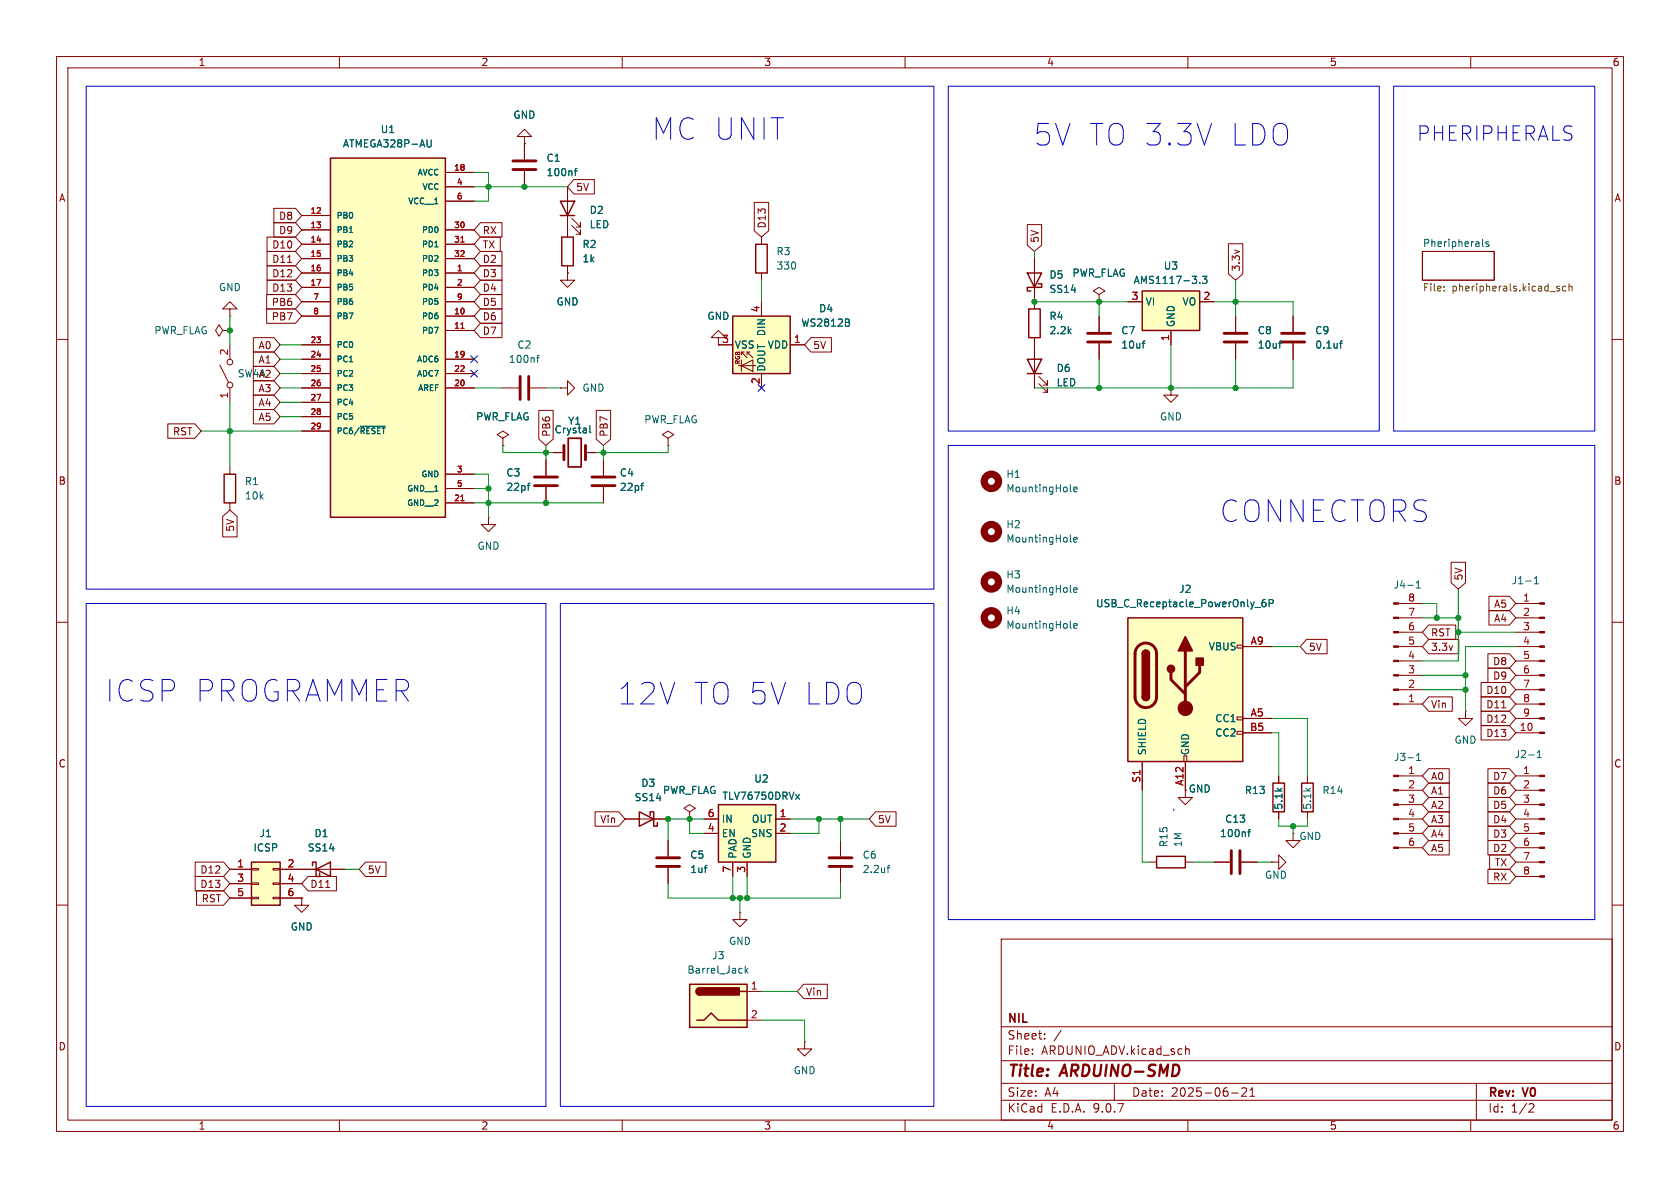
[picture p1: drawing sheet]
<svg xmlns="http://www.w3.org/2000/svg" width="297mm" height="210mm" viewBox="0 0 297 210" stroke-linecap="round" stroke-linejoin="round" font-family="sans-serif">
<g fill="none" stroke="#840000" stroke-width=".18">
<path d="M10 10h277v190h-277zM12 12h273v186h-273zM60 10v2M110 10v2M160 10v2M210 10v2M260 10v2M92.7 24.1h1.3l-1.3-1.2-1.3 1.2h1.3v1.3M92.7 25.4h.1M100.3 33v8.9M101.1 39.9l1.5 1.5v-.8v.8h-.7M101.1 38.6l1.5 1.5v-.7v.7h-.7"/>
<path d="M100.3 48.3v1.2h1.3l-1.3 1.3-1.2-1.3h1.2M100.3 48.3h.1M100.3 47v1.3M127 59.7h1.3l-1.3-1.3-1.3 1.3h1.3v1.3M134.6 41.9v1.3M134.6 48.3v1.2M251.5 44.5h12.7v5h-12.7zM10 60h2M99.1 68.6h1.2v-1.3l1.3 1.3-1.3 1.3v-1.3M99.1 68.6h.1M127 61h.1M285 60h2"/>
<path d="M40.6 82.6v1.2M40.6 88.9v1.3M96.5 81.3v2.8M96.5 86.1v2.8M97.8 80h1.9M103.5 80h1.9M106.7 81.3v2.8M106.7 86.1v2.8M10 110h2M285 110h2M268 137.2h4.2M268 139.7h4.2"/>
<path d="M268 142.2h4.2M268 144.8h4.2M268 147.3h4.2M268 149.9h4.2M268 152.4h4.2M268 154.9h4.2M10 160h2M177 166h108v32h-108zM285 160h2M60 198v2M110 198v2M160 198v2"/>
<path d="M177 194.5h108M177 191.5h108M177 187.5h108M177 181.5h108M182.5 186.3v.1M182.5 185.5v.1M184.7 183.6v.1M184.7 182.8v.1M187.6 182.1l-1.3 2M197 191.5v3M209.6 185.5l.2-.1 .4 .1v.9M210 198v2"/>
<path d="M217.7 193.2h1.2M219.5 192.4l.6-.1 .2 .1 .1 .3-.9 1.1h.9M221 193.8h.8M221 192.7l.4-.4v1.5M260 198v2M261 191.5v6.5M270.5 195.1l.5 .1 .2 .3-1 1.1h1"/>
</g>
<path d="M262.1 42.3v1.1l.2 .2M263.2 42.8l-.3-.1-.2 .2v.2l.5 .1v.3h-.5M104.3 75.3v1l.2 .2M93.2 85.8h.5M93.7 85.4l-.2 .1M113.3 85.8h.5M113.8 85.4l-.3 .1M271.8 133.9h.7M271.8 133l.3-.3v1.2" fill="none" stroke="#006464" stroke-width=".18"/>
<path d="M255.3 51.3v.1M255.3 50.7v.1M275.3 51l.4 .1 .1 .2-.2 .1h-.4M275.3 50.7h.4M276.8 50.7l-.3-.1-.3 .2 .2 .6h.4M277.4 50.7l.2-.1 .3 .1v.7M277.4 50.2v1.2" fill="none" stroke="#725600" stroke-width=".18"/>
<path d="M99.1 35.6h2.5l-1.3 2.5zM99.1 38.1h2.5M99.3 41.9h2v5.1h-2zM133.6 43.2h2v5.1h-2zM39.6 83.8h2.1v5.1h-2.1z" fill="none" stroke="#840000" stroke-width=".25"/>
<path d="M99.7 78.7v2.6M103.5 78.7v2.6M94.5 84.3h4.1M94.5 85.9h4.1M104.6 84.3h4.1M104.6 85.9h4.1" fill="none" stroke="#840000" stroke-width=".51"/>
<path d="M100.5 77.5h2.2v5.1h-2.2z" fill="none" stroke="#840000" stroke-width=".3"/>
<g fill="#840000" stroke="#840000" stroke-width=".18">
<path d="M272.2 137h.8v.3h-.8z"/>
<path d="M272.2 139.6h.8v.2h-.8z"/>
<path d="M272.2 142.1h.8v.3h-.8z"/>
<path d="M272.2 144.7h.8v.2h-.8z"/>
<path d="M272.2 147.2h.8v.2h-.8z"/>
<path d="M272.2 149.7h.8v.3h-.8z"/>
<path d="M272.2 152.3h.8v.2h-.8z"/>
<path d="M272.2 154.8h.8v.3h-.8z"/>
</g>
<path d="M129.5 55.9h10.2v10.1h-10.2z" fill="#ffffc2"/>
<g fill="none" stroke="#840000" stroke-width=".18">
<path d="M92.7 25.4v2.8M92.7 30.2v2.8M40.6 54.6h1.3l-1.3-1.3-1.2 1.3h1.2v1.3M40.6 55.9h.1M134.6 53.3v2.6M38.9 64.5l1.5 3.1M40.6 61v2.5M40.6 68.6v2.5M118.1 77.5l1-.7-1-.6-1 .6 1 .7v1.2M118.1 78.7h.1M127 61h2.5M130.6 64.6h3"/>
<path d="M131.1 64.6l2-1v2.1zM131.1 63.6v2.1M131.6 62.2h-.5l1 1M132.1 62.2v.5M132.6 62.2h-.5l1 1M134.6 66v2.6M139.7 61h2.5M247.2 119.4h4.3M247.2 116.8h4.3M247.2 114.3h4.3M247.2 111.8h4.3M247.2 109.2h4.3"/>
<path d="M247.2 106.7h4.3M209.5 139.7v1.3h1.3l-1.3 1.2-1.2-1.2h1.2M226.1 137.2v1.2M231.1 137.2v1.2M247.2 124.5h4.3M247.2 121.9h4.3M203.2 152.4h1.3M209.5 152.4h1.3M214.6 152.4h2.8M219.5 152.4h2.7M224.8 152.4h1.3v-1.3l1.2 1.3-1.2 1.3v-1.3M224.8 152.4h.1"/>
<path d="M226.1 143.5v1.3M228.6 147.3v1.3h1.3l-1.3 1.3-1.3-1.3h1.3M228.6 147.3h.1M231.1 143.5v1.3"/>
<circle cx="40.6" cy="64" r=".51"/>
<circle cx="40.6" cy="68.1" r=".51"/>
</g>
<path d="M129.5 55.9h10.2v10.1h-10.2zM225 138.4h2.1v5.1h-2.1zM230.1 138.4h2.1v5.1h-2.1zM204.5 151.4h5v2h-5z" fill="none" stroke="#840000" stroke-width=".25"/>
<g fill="none" stroke="#006464" stroke-width=".18">
<path d="M101.5 30.2h.5M102 29.8l-.3 .2v1.1M150.1 57.1l.1 .1-.1 .4M150.1 56.5v.4M189.2 95.6l.2 .2M189.2 86.8l.2 .1M189.8 95.4l.6-.1v-.3h-.4l-.2 .2 .1 .6h.5M189.8 86.5l.6-.1v-.2l-.4-.1-.2 .2 .1 .6h.5M189.2 104.5l.2 .2M189.2 110.9l.2 .2M189.8 104.3l.6-.1v-.3h-.4l-.2 .2 .1 .6h.5M189.8 110.6l.6-.1v-.2l-.4-.1-.2 .2 .1 .6h.5"/>
<path d="M250.4 104h.7M250.4 103.1l.3-.4v1.3M220.6 147.1h.5M221.1 146.6l-.3 .2v1.1"/>
</g>
<path d="M90.7 28.4h4M90.7 30h4M217.7 150.4v4M219.2 150.4v4" fill="none" stroke="#840000" stroke-width=".51"/>
<g fill="none" stroke="#840000" stroke-width="1.3">
<circle cx="175.3" cy="85.1" r="1.27"/>
<circle cx="175.3" cy="94" r="1.27"/>
<circle cx="175.3" cy="109.2" r="1.27"/>
<circle cx="175.3" cy="102.9" r="1.27"/>
</g>
<g fill="#840000" stroke="#840000" stroke-width=".18">
<path d="M246.4 124.3h.8v.3h-.8z"/>
<path d="M246.4 121.8h.8v.2h-.8z"/>
<path d="M246.4 119.3h.8v.2h-.8z"/>
<path d="M246.4 116.7h.8v.3h-.8z"/>
<path d="M246.4 114.2h.8v.2h-.8z"/>
<path d="M246.4 111.6h.8v.3h-.8z"/>
<path d="M246.4 109.1h.8v.2h-.8z"/>
<path d="M246.4 106.6h.8v.2h-.8z"/>
</g>
<path d="M199.4 109.2h20.3v25.4h-20.3z" fill="#ffffc2"/>
<g fill="none" stroke="#840000" stroke-width=".18">
<path d="M182.9 45.7v7.6M88.9 77.5l1-.7-1-.6-1 .6 1 .7v1.2M88.9 78.7h.1M88.9 68.6h2.8M93.7 68.6h2.8M218.7 114h1v.6h-1zM219.7 114.3h5.1M268 114.3h4.2M268 106.7h4.2M268 109.2h4.2M268 111.8h4.2M268 116.8h4.2"/>
<path d="M268 119.4h4.2M201.9 134.6v5.1M209.3 133.6h.5v1h-.5zM209.5 134.6v5.1M218.7 126.7h1v.6h-1zM218.7 129.3h1v.5h-1zM219.7 127h5.1M219.7 129.5h5.1M247.2 137.2h4.3M247.2 139.7h4.3M259.1 125.7v1.3h1.2l-1.2 1.3-1.3-1.3h1.3M259.1 125.7h.1"/>
<path d="M268 127h4.2M268 129.5h4.2M268 121.9h4.2M268 124.5h4.2M53.3 158.8v1.2h1.3l-1.3 1.3-1.2-1.3h1.2M53.3 158.8h.1M53.3 153.7h7.7M118.1 148.6v2.8M118.1 153.4v2.8M121.9 143.5l1-.6-1-.7-1 .7 1 .6v1.3M121.9 144.8h.1M148.6 148.6v2.8"/>
<path d="M148.6 153.4v2.8M247.2 142.2h4.3M247.2 144.8h4.3M247.2 147.3h4.3M247.2 149.9h4.3"/>
</g>
<path d="M181.6 48.3h2.5l-1.2 2.5zM183.5 50.2h.6v.6h-2.5v.6h.6M199.4 109.2h20.3v25.4h-20.3zM201.9 115.6a.64 .64 0 0 1 .7-.7 .64 .64 0 0 1 .6 .7M201.9 123.2a.64 .64 0 0 0 .7 .6 .64 .64 0 0 0 .6-.6M55.2 153v-.6h.7v2.5h.6v-.6M55.9 153.7l2.5-1.3v2.5z" fill="none" stroke="#840000" stroke-width=".25"/>
<path d="M91.9 66.5v4.1M93.5 66.5v4.1M201.2 114.2a1.9 1.9 0 0 1 2.1-.4 1.9 1.9 0 0 1 1.2 1.8v7.6a1.91 1.91 0 0 1-1.9 1.9 1.91 1.91 0 0 1-1.9-1.9v-7.8l.1-.6zM207 118.9v1.2l2.5 2.6M209.5 115.1v10.1M212.1 117.6v1.3l-2.6 2.5M116.1 151.6h4M116.1 153.2h4M146.6 151.6h4M146.6 153.2h4" fill="none" stroke="#840000" stroke-width=".51"/>
<g fill="#840000" stroke="#840000" stroke-width=".25">
<path d="M201.9 115.6h1.3v7.6h-1.3z"/>
<path d="M202.1 115.1a.64 .64 0 0 1 .7-.1 .64 .64 0 0 1 .4 .6h-1.3z"/>
<path d="M201.9 123.2h1.3a.64 .64 0 0 1-.6 .6 .64 .64 0 0 1-.7-.6z"/>
<path d="M209.5 112.5l1.3 2.6h-2.5z"/>
<path d="M211.5 116.3h1.2v1.3h-1.2z"/>
<circle cx="207" cy="118.2" r=".63"/>
</g>
<g fill="#840000" stroke="#840000" stroke-width=".18">
<path d="M246.4 137h.8v.3h-.8z"/>
<path d="M246.4 139.6h.8v.2h-.8z"/>
<path d="M246.4 142.1h.8v.3h-.8z"/>
<path d="M246.4 144.7h.8v.2h-.8z"/>
<path d="M246.4 147.2h.8v.2h-.8z"/>
<path d="M246.4 149.7h.8v.3h-.8z"/>
<path d="M272.2 106.6h.8v.2h-.8z"/>
<path d="M272.2 109.1h.8v.2h-.8z"/>
<path d="M272.2 111.6h.8v.3h-.8z"/>
<path d="M272.2 114.2h.8v.2h-.8z"/>
<path d="M272.2 116.7h.8v.3h-.8z"/>
<path d="M272.2 119.3h.8v.2h-.8z"/>
<path d="M272.2 121.8h.8v.2h-.8z"/>
<path d="M272.2 124.3h.8v.3h-.8z"/>
<path d="M272.2 126.9h.8v.2h-.8z"/>
<path d="M272.2 129.4h.8v.3h-.8z"/>
<circle cx="209.5" cy="125.2" r="1.27"/>
</g>
<g fill="none" stroke="#006464" stroke-width=".18">
<path d="M94.9 63.2h.4M95.3 62.8l-.3 .2v1.1M221.9 107.4h1M223.7 106l-.4 .1a.86 .86 0 0 0 0 1.2l.5-.2v-.4l-.2-.2h-.4l-.1 .2M224.4 106.7l.6-.1 .1-.2-.1-.3-.6-.1v1.3M271.3 103.2h.7M271.3 102.3l.3-.4v1.3M250.4 134.4h.8M250.4 133.5l.4-.3v1.2M124.5 153.4h.5M124.9 153h.1M156.8 153.4h.5"/>
<path d="M157.3 153l-.3 .2v1"/>
</g>
<path d="M127 142.2h10.2v10.2h-10.2z" fill="#ffffc2"/>
<path d="M127 142.2h10.2v10.2h-10.2z" fill="none" stroke="#840000" stroke-width=".25"/>
<path d="M124.5 144.8h2.5M124.5 147.3h2.5M129.5 152.4v2.5M132.1 152.4v2.5M137.2 144.8h2.5M137.2 147.3h2.5" fill="none" stroke="#840000" stroke-width=".18"/>
<path d="M140.7 140.4l.6 .9M141.3 140.4l-.6 .9" fill="none" stroke="#006464" stroke-width=".18"/>
<path d="M58.4 27.9h20.3v63.5h-20.3z" fill="#ffffc2"/>
<path d="M58.4 27.9h20.3v63.5h-20.3zM113 143.5l2.6 1.3-2.6 1.3zM114.9 144.1v-.6h.7v2.6h.6v-.7" fill="none" stroke="#840000" stroke-width=".25"/>
<g fill="none" stroke="#840000" stroke-width=".18">
<path d="M53.3 38.1h5.1M78.7 30.5h5.1M78.7 33h5.1M78.7 35.6h5.1M53.3 40.6h5.1M53.3 43.2h5.1M53.3 45.7h5.1M53.3 48.3h5.1M53.3 50.8h5.1M53.3 53.3h5.1M53.3 55.9h5.1M78.7 40.6h5.1"/>
<path d="M78.7 43.2h5.1M78.7 45.7h5.1M78.7 48.3h5.1M78.7 50.8h5.1M78.7 53.3h5.1M78.7 55.9h5.1M78.7 58.4h5.1M228.6 55.9v2.8M53.3 61h5.1M53.3 63.5h5.1M53.3 66h5.1M53.3 68.6h5.1"/>
<path d="M53.3 71.1h5.1M53.3 73.7h5.1M53.3 76.2h5.1M78.7 63.5h5.1M78.7 66h5.1M78.7 68.6h5.1M228.6 60.7v2.8M78.7 83.8h5.1M78.7 86.4h5.1M78.7 88.9h5.1M110.5 144.8h7.6"/>
</g>
<path d="M76.2 24.7v1.2l-.2 .1-.4-.1M61.8 41.1h.5M63.7 75.4h4.4M236.8 60.7h.5M237.3 60.3l-.3 .2v1" fill="none" stroke="#006464" stroke-width=".18"/>
<path d="M81.5 42.8h.6M81.5 58h.6M81.5 88.5h.6" fill="none" stroke="#a90000" stroke-width=".18"/>
<path d="M226.6 58.9h4M226.6 60.5h4" fill="none" stroke="#840000" stroke-width=".51"/>
<path d="M44.4 152.4h5.1v7.6h-5.1z" fill="#ffffc2"/>
<path d="M44.4 152.4h5.1v7.6h-5.1z" fill="none" stroke="#840000" stroke-width=".25"/>
<g fill="none" stroke="#840000" stroke-width=".18">
<path d="M40.6 153.7h3.8M40.6 156.2h3.8M40.6 158.8h3.8M44.4 153.5h1.3v.3h-1.3zM44.4 156.1h1.3v.2h-1.3zM44.4 158.6h1.3v.3h-1.3zM48.3 153.5h1.2v.3h-1.2zM48.3 156.1h1.2v.2h-1.2zM48.3 158.6h1.2v.3h-1.2zM49.5 153.7h3.8M49.5 156.2h3.8M49.5 158.8h3.8"/>
<path d="M142.2 184.2v1.2h1.3l-1.3 1.3-1.2-1.3h1.2M142.2 184.2h.1"/>
</g>
<path d="M121.9 174h10.2v7.6h-10.2z" fill="#ffffc2"/>
<path d="M181.9 54.6h2v5.1h-2zM181.6 63.5h2.5l-1.2 2.5zM181.6 66h2.5M121.9 174h10.2v7.6h-10.2zM123.7 174.6a.64 .64 0 0 0-.6 .7 .64 .64 0 0 0 .6 .6M130.8 175.3h1.3M123.2 180.3h1.3l1.2-1.2 1.3 1.2h5.1" fill="none" stroke="#840000" stroke-width=".25"/>
<g fill="#840000" stroke="#840000" stroke-width=".25">
<path d="M123.2 174.8l.5-.2v1.3a.63 .63 0 0 1-.6-.4 .63 .63 0 0 1 .1-.7z"/>
<path d="M123.7 174.6h7v1.3h-7z"/>
</g>
<g fill="none" stroke="#840000" stroke-width=".18">
<path d="M39.4 58.4l-.7-1-.6 1 .6 1 .7-1h1.2M40.6 58.4h.1M182.9 53.3v1.3M182.9 59.7v8.9M194.3 52.1l1-.7-1-.6-1 .6 1 .7v1.2M194.3 53.3h.1M194.3 55.9v2.8M218.4 55.9v2.8M183.6 67.8l1.6 1.5v-.7v.7h-.8M183.6 66.5l1.6 1.6v-.8v.8h-.8M194.3 60.7v2.8M207 68.6v1.3h1.3l-1.3 1.2-1.3-1.2h1.3"/>
<path d="M207 68.6h.1M218.4 60.7v2.8M86.4 91.4v1.3h1.2l-1.2 1.3-1.3-1.3h1.3M86.4 91.4h.1M130.8 161.3v1.3h1.3l-1.3 1.2-1.3-1.2h1.3M130.8 161.3h.1M132.1 175.3h2.5M132.1 180.3h2.5"/>
</g>
<path d="M201.9 60.7h.5M202.4 60.3h-.2M226.1 60.7h.4M226.5 60.3h-.2M131.7 170.8v1.2M131.9 171.5l.3 .5M132.2 171.2l-.5 .5" fill="none" stroke="#006464" stroke-width=".18"/>
<path d="M192.3 58.9h4M216.4 58.9h4.1M192.3 60.5h4M216.4 60.5h4.1" fill="none" stroke="#840000" stroke-width=".51"/>
<path d="M201.9 51.4h10.2v7h-10.2z" fill="#ffffc2"/>
<path d="M201.9 51.4h10.2v7h-10.2z" fill="none" stroke="#840000" stroke-width=".25"/>
<g fill="none" stroke="#840000" stroke-width=".18">
<path d="M48.4 39.4h3.8l1.1 1.2-1.1 1.3h-3.8zM48.4 36.8h3.8l1.1 1.3-1.1 1.3h-3.8zM53.3 38.1h5.1M78.7 30.5h5.1M78.7 33h5.1M78.7 35.6h5.1M84.9 39.4h3.8v2.5h-3.8l-1.1-1.3zM92.7 25.4h.1M92.7 25.4v2.8M92.7 30.2v2.8M100.3 33v2.6M100.3 38.1v3.8"/>
<path d="M101.4 31.7h3.7v2.6h-3.7l-1.1-1.3zM133.3 35.8h2.6v5l-1.3 1.1-1.3-1.1zM181.6 39.7h2.6v3.6l-1.3 1.2-1.3-1.2zM44.8 59.7h3.6l1.1 1.3-1.1 1.2h-3.6zM47.1 52.1h5.1l1.1 1.2-1.1 1.3h-5.1zM47.1 54.6h5.1l1.1 1.3-1.1 1.3h-5.1zM47.2 47h5l1.1 1.3-1.1 1.2h-5zM47.2 49.5h5l1.1 1.3-1.1 1.3h-5zM47.2 41.9h5l1.1 1.3-1.1 1.3h-5zM47.2 44.4h5l1.1 1.3-1.1 1.3h-5zM50.8 46.4h.8M53.3 53.3h5.1"/>
<path d="M53.3 40.6h5.1M53.3 43.2h5.1M53.3 45.7h5.1M53.3 48.3h5.1M53.3 50.8h5.1M53.3 55.9h5.1M78.7 53.3h5.1M78.7 40.6h5.1M78.7 43.2h5.1M78.7 45.7h5.1M78.7 48.3h5.1M78.7 50.8h5.1"/>
<path d="M78.7 55.9h5.1M78.7 58.4h5.1M84.9 44.4h3.8v2.6h-3.8l-1.1-1.3zM84.9 47h3.8v2.5h-3.8l-1.1-1.2zM84.9 49.5h3.8v2.6h-3.8l-1.1-1.3zM84.9 41.9h3.5v2.6h-3.5l-1.1-1.3zM84.9 52.1h3.8v2.5h-3.8l-1.1-1.3zM84.9 54.6h3.8v2.6h-3.8l-1.1-1.3zM84.9 57.1h3.8v2.6h-3.8l-1.1-1.3zM100.3 48.3h.1M100.3 47v1.3M134.6 53.3v2.6"/>
<path d="M143.4 59.7h3.6v2.5h-3.6l-1.2-1.2zM182.9 45.7v2.6M182.9 50.8v3.8M182.9 59.7v3.8M194.3 53.3h.1M194.3 55.9v2.8M199.4 53.3h2.5M207 58.4v2.6M212.1 53.3h2.5M217.2 43.1h2.5v5.3l-1.3 1.1-1.2-1.1zM218.4 55.9v2.8M228.6 55.9v2.8"/>
<path d="M29.7 74.9h4.7l1.2 1.3-1.2 1.3h-4.7zM44.8 62.2h3.6l1.1 1.3-1.1 1.3h-3.6zM44.8 67.3h3.6l1.1 1.3-1.1 1.3h-3.6zM44.8 64.8h3.6l1.1 1.2-1.1 1.3h-3.6zM44.8 72.4h3.6l1.1 1.3-1.1 1.2h-3.6zM44.8 69.8h3.6l1.1 1.3-1.1 1.3h-3.6zM53.3 61h5.1M53.3 63.5h5.1M53.3 66h5.1M53.3 68.6h5.1M53.3 71.1h5.1M53.3 73.7h5.1"/>
<path d="M53.3 76.2h5.1M78.7 63.5h5.1M78.7 66h5.1M78.7 68.6h5.1M88.9 78.7h.1M95.2 72.5h2.6v5.1l-1.3 1.1-1.3-1.1zM105.4 72.5h2.6v5.1l-1.3 1.1-1.3-1.1zM127 61h.1M127 61h2.5M134.6 66v2.6M139.7 61h2.5M182.9 66v2.6"/>
<path d="M194.3 60.7v2.8M218.4 60.7v2.8M228.6 60.7v2.8M39.4 91.3l1.2-1.1 1.3 1.1v3.6h-2.5zM78.7 83.8h5.1M78.7 86.4h5.1M78.7 88.9h5.1M96.5 81.3v2.8M96.5 86.1v2.8M97.8 80h1.3M104.1 80h1.3M106.7 81.3v2.8"/>
<path d="M106.7 86.1v2.8M256.5 99.4h2.6v3.6l-1.3 1.1-1.3-1.1zM219.7 114.3h5.1M231 113h3.6v2.6h-3.6l-1.1-1.3zM252.6 110.5h4.8v2.5h-4.8l-1.1-1.2zM252.6 113h5.3v2.6h-5.3l-1.1-1.3zM263 118.1h3.9l1.1 1.3-1.1 1.3h-3.9zM263 115.6h3.9l1.1 1.2-1.1 1.3h-3.9zM263.2 105.4h3.7l1.1 1.3-1.1 1.3h-3.7zM263.2 107.9h3.7l1.1 1.3-1.1 1.3h-3.7zM201.9 134.6v5.1M209.5 134.6v5.1"/>
<path d="M219.7 127h5.1M219.7 129.5h5.1M226.1 137.2v1.2M252.6 123.2h4.1v2.5h-4.1l-1.1-1.2zM252.6 135.9h3.6v2.5h-3.6l-1.1-1.2zM252.6 138.4h3.6v2.6h-3.6l-1.1-1.3zM261.8 128.3h5.1l1.1 1.2-1.1 1.3h-5.1zM261.8 123.2h5.1l1.1 1.3-1.1 1.2h-5.1zM261.8 125.7h5.1l1.1 1.3-1.1 1.3h-5.1zM261.8 120.6h5.1l1.1 1.3-1.1 1.3h-5.1zM263 138.4h3.9l1.1 1.3-1.1 1.3h-3.9zM263 135.9h3.9l1.1 1.3-1.1 1.2h-3.9z"/>
<path d="M265.5 125.1h.7M34.5 152.4h5l1.1 1.3-1.1 1.2h-5zM34.5 154.9h5l1.1 1.3-1.1 1.3h-5zM34.7 157.5h4.8l1.1 1.3-1.1 1.2h-4.8zM40.6 153.7h3.8M40.6 156.2h3.8M40.6 158.8h3.8M49.5 153.7h6.4M49.5 156.2h3.8M49.5 158.8h3.8M53.3 158.8h.1M54.5 154.9h5v2.6h-5l-1.2-1.3z"/>
<path d="M57.6 156.9h.7M58.4 153.7h2.6M64.6 152.4h3.6v2.5h-3.6l-1.1-1.2zM105.2 143.5h4.2l1.1 1.3-1.1 1.3h-4.2zM110.5 144.8h2.5M115.6 144.8h2.5M118.1 148.6v2.8M118.1 153.4v2.8M121.9 144.8h.1M124.5 144.8h2.5M124.5 147.3h2.5M129.5 152.4v2.5"/>
<path d="M132.1 152.4v2.5M137.2 144.8h2.5M137.2 147.3h2.5M154.8 143.5h3.6v2.6h-3.6l-1.1-1.3zM214.6 152.4h2.8M219.5 152.4h2.7M226.1 143.5v1.3M252.6 146h3.6v2.6h-3.6l-1.1-1.3zM252.6 148.6h3.6v2.5h-3.6l-1.1-1.2zM252.6 143.5h3.6v2.6h-3.6l-1.1-1.3zM252.6 141h3.6v2.5h-3.6l-1.1-1.3zM263 146h3.9l1.1 1.3-1.1 1.3h-3.9z"/>
<path d="M263 143.5h3.9l1.1 1.3-1.1 1.3h-3.9zM263 148.6h3.9l1.1 1.3-1.1 1.2h-3.9zM263 153.7h3.9l1.1 1.2-1.1 1.3h-3.9zM263 141h3.9l1.1 1.2-1.1 1.3h-3.9zM263.3 151.1h3.6l1.1 1.3-1.1 1.3h-3.6zM142.1 174h4.2v2.5h-4.2l-1.1-1.2z"/>
</g>
<g fill="none" stroke="#006464" stroke-width=".18">
<path d="M76.2 24.7v1.2l-.2 .1-.4-.1M101.5 30.2h.5M102 29.8l-.3 .2v1.1M61.8 41.1h.5M150.1 57.1l.1 .1-.1 .4M150.1 56.5v.4M212.1 50v.1M212.6 48.8h.8l-.5 .5 .4 .1v.6l-.2 .1-.5-.1M63.7 75.4h4.4M104.3 75.3v1l.2 .2M201.9 60.7h.5M202.4 60.3h-.2"/>
<path d="M226.1 60.7h.4M226.5 60.3h-.2M236.8 60.7h.5M237.3 60.3l-.3 .2v1M93.2 85.8h.5M93.7 85.4l-.2 .1M113.3 85.8h.5M113.8 85.4l-.3 .1M221.9 107.4h1M223.7 106l-.4 .1a.86 .86 0 0 0 0 1.2l.5-.2v-.4l-.2-.2h-.4l-.1 .2M224.4 106.7l.6-.1 .1-.2-.1-.3-.6-.1v1.3M124.5 153.4h.5"/>
<path d="M124.9 153h.1M140.7 140.4l.6 .9M141.3 140.4l-.6 .9M220.6 147.1h.5M221.1 146.6l-.3 .2v1.1"/>
</g>
<path d="M15.2 15.2h149.9v88.9h-149.9zM167.6 15.2h76.2v61h-76.2zM246.4 15.2h35.5v61h-35.5zM167.6 78.7h114.3v83.9h-114.3zM15.2 106.7h81.3v88.9h-81.3zM99.1 106.7h66v88.9h-66zM207.5 143v.3" fill="none" stroke="#0000c2" stroke-width=".18"/>
<g fill="none" stroke="#009600" stroke-width=".18">
<path d="M83.8 30.5h2.6v5.1h-2.6M83.8 33h16.5M40.6 55.9v5.1M134.6 49.5v3.8M182.9 53.3h16.5M182.9 44.5v1.2M194.3 53.3v2.6M214.6 53.3h14v2.6M218.4 49.5v6.4M35.6 76.2h17.7M40.6 71.1v11.5M49.5 68.6h3.8"/>
<path d="M49.5 73.7h3.8M49.5 71.1h3.8M49.5 61h3.8M49.5 63.5h3.8M49.5 66h3.8M83.8 68.6h5.1M88.9 78.7v1.3h8.9M96.5 78.7v2.6M96.5 68.6h2.6M106.7 78.7v2.6M118.1 78.7v1.3h-12.7M194.3 63.5v5.1"/>
<path d="M207 61v7.6M218.4 63.5v5.1M228.6 63.5v5.1h-45.7M83.8 83.8h2.6v7.6M83.8 88.9h22.9M83.8 86.4h2.6M224.8 114.3h5.1M251.5 119.4h7.6M251.5 106.7h2.5v2.5M251.5 109.2h6.3M257.8 104.1v12.7h-6.3M257.8 111.8h10.2"/>
<path d="M268 114.3h-8.9v11.4M201.9 139.7v12.7h1.3M224.8 129.5h1.3v7.7M224.8 127h6.3v10.2M251.5 121.9h7.6M61 153.7h2.5M118.1 156.2v2.6h30.5v-2.6M121.9 144.8v2.5h2.6M124.5 144.8h-6.4v3.8M129.5 154.9v3.9M130.8 158.8v2.5M132.1 154.9v3.9"/>
<path d="M139.7 144.8h14M144.8 144.8v2.5h-5.1M148.6 144.8v3.8M210.8 152.4h3.8M222.2 152.4h2.6M226.1 144.8v1.3h5v-1.3M228.6 146.1v1.2M134.6 175.3h6.4M134.6 180.3h7.6v3.9"/>
</g>
<path d="M83.2 65.4l1.2 1.2M83.2 62.9l1.2 1.2M84.4 65.4l-1.2 1.2M84.4 62.9l-1.2 1.2M134 68l1.2 1.2M135.2 68l-1.2 1.2" fill="none" stroke="#000084" stroke-width=".18"/>
<path d="M81.5 42.8h.6M81.5 58h.6M81.5 88.5h.6" fill="none" stroke="#a90000" stroke-width=".18"/>
<g fill="#009600" stroke="#009600" stroke-width=".18">
<circle cx="218.4" cy="53.3" r=".46"/>
<circle cx="218.4" cy="68.6" r=".46"/>
<circle cx="194.3" cy="68.6" r=".46"/>
<circle cx="194.3" cy="53.3" r=".46"/>
<circle cx="182.9" cy="53.3" r=".46"/>
<circle cx="207" cy="68.6" r=".46"/>
<circle cx="257.8" cy="109.2" r=".46"/>
<circle cx="254" cy="109.2" r=".46"/>
<circle cx="257.8" cy="111.8" r=".46"/>
<circle cx="259.1" cy="121.9" r=".46"/>
<circle cx="259.1" cy="119.4" r=".46"/>
<circle cx="228.6" cy="146.1" r=".46"/>
<circle cx="40.6" cy="76.2" r=".46"/>
<circle cx="40.6" cy="58.4" r=".46"/>
<circle cx="86.4" cy="88.9" r=".46"/>
<circle cx="96.5" cy="88.9" r=".46"/>
<circle cx="86.4" cy="86.4" r=".46"/>
<circle cx="96.5" cy="80" r=".46"/>
<circle cx="132.1" cy="158.8" r=".46"/>
<circle cx="148.6" cy="144.8" r=".46"/>
<circle cx="144.8" cy="144.8" r=".46"/>
<circle cx="118.1" cy="144.8" r=".46"/>
<circle cx="130.8" cy="158.8" r=".46"/>
<circle cx="129.5" cy="158.8" r=".46"/>
<circle cx="121.9" cy="144.8" r=".46"/>
<circle cx="106.7" cy="80" r=".46"/>
<circle cx="86.4" cy="33" r=".46"/>
<circle cx="92.7" cy="33" r=".46"/>
</g>
<g font-size="5.3" fill="#0000c2">
<text x="115.3" y="25">MC UNIT</text>
<text x="182.8" y="26">5V TO 3.3V</text>
<text x="216.7" y="26">LDO</text>
<text x="215.7" y="92.6">CONNECTORS</text>
<text x="18.7" y="124.3">ICSP PROGRAMMER</text>
<text x="109.3" y="124.8">12V TO 5V LDO</text>
</g>
<text font-size="3.5" fill="#0000c2" x="250.5" y="25.1">PHERIPHERALS</text>
<g font-size="2.8" fill="#840000">
<text x="178" y="190.9">Title:</text>
<text x="187.7" y="190.9">ARDUINO-SMD</text>
</g>
<g font-size="2.1" fill="#840000">
<text x="178" y="184">Sheet:</text>
<text x="178" y="181.2">NIL</text>
<text x="178" y="186.7">File:</text>
<text x="184.1" y="186.7">ARDUNIO_ADV.kicad_sch</text>
<text x="178" y="196.9">KiCad</text>
<text x="178" y="194.1">Size:</text>
<text x="184.7" y="194.1">A4</text>
<text x="185.7" y="196.9">E.D.A.</text>
<text x="193.3" y="196.9">9.0.7</text>
<text x="200" y="194.1">Date:</text>
<text x="207" y="194.1">2025-06-21</text>
<text x="263" y="194.3">Rev:</text>
<text x="263" y="196.9">Id:</text>
<text x="267.1" y="196.9">1/2</text>
<text x="269.4" y="194.3">V0</text>
</g>
<g font-size="1.8" fill="#840000">
<text x="35" y="11.9">1</text>
<text x="85" y="11.9">2</text>
<text x="135" y="11.9">3</text>
<text x="185" y="11.9">4</text>
<text x="235" y="11.9">5</text>
<text x="285" y="11.9">6</text>
<text x="10.3" y="35.9">A</text>
<text x="101.8" y="34">5V</text>
<text x="285.3" y="35.9">A</text>
<text x="49.2" y="41.6">D9</text>
<text x="49.2" y="39.1">D8</text>
<text x="85.2" y="41.6">RX</text>
<text x="135.6" y="40.5" transform="rotate(-90 135.6 40.5)">D13</text>
<text x="48" y="44.1">D10</text>
<text x="48" y="46.7">D11</text>
<text x="85.2" y="46.7">D2</text>
<text x="85.2" y="44.1">TX</text>
<text x="183.8" y="43" transform="rotate(-90 183.8 43)">5V</text>
<text x="48" y="49.2">D12</text>
<text x="48" y="51.8">D13</text>
<text x="85.2" y="49.2">D3</text>
<text x="85.2" y="51.8">D4</text>
<text x="219.4" y="48.1" transform="rotate(-90 219.4 48.1)">3.3v</text>
<text x="48" y="54.3">PB6</text>
<text x="48" y="56.8">PB7</text>
<text x="85.2" y="54.3">D5</text>
<text x="85.2" y="56.8">D6</text>
<text x="85.2" y="59.4">D7</text>
<text x="45.6" y="61.9">A0</text>
<text x="45.6" y="64.5">A1</text>
<text x="143.7" y="61.9">5V</text>
<text x="45.6" y="69.5">A3</text>
<text x="45.6" y="67">A2</text>
<text x="30.5" y="77.2">RST</text>
<text x="45.6" y="74.6">A5</text>
<text x="45.6" y="72.1">A4</text>
<text x="97.5" y="77.3" transform="rotate(-90 97.5 77.3)">PB6</text>
<text x="107.6" y="77.3" transform="rotate(-90 107.6 77.3)">PB7</text>
<text x="10.3" y="85.9">B</text>
<text x="285.3" y="85.9">B</text>
<text x="41.6" y="94.1" transform="rotate(-90 41.6 94.1)">5V</text>
<text x="258.8" y="102.7" transform="rotate(-90 258.8 102.7)">5V</text>
<text x="264" y="107.6">A5</text>
<text x="252.9" y="112.7">RST</text>
<text x="264" y="110.2">A4</text>
<text x="231.3" y="115.3">5V</text>
<text x="252.9" y="115.3">3.3v</text>
<text x="263.9" y="117.8">D8</text>
<text x="252.9" y="125.4">Vin</text>
<text x="262.6" y="125.4">D11</text>
<text x="262.6" y="122.9">D10</text>
<text x="263.9" y="120.3">D9</text>
<text x="262.6" y="130.5">D13</text>
<text x="262.6" y="128">D12</text>
<text x="10.3" y="135.9">C</text>
<text x="285.3" y="135.9">C</text>
<text x="210.1" y="140.3">GND</text>
<text x="252.9" y="138.1">A0</text>
<text x="252.9" y="143.2">A2</text>
<text x="252.9" y="140.7">A1</text>
<text x="263.9" y="140.7">D6</text>
<text x="263.9" y="138.1">D7</text>
<text x="263.9" y="143.2">D5</text>
<text x="106" y="145.7">Vin</text>
<text x="155.1" y="145.7">5V</text>
<text x="252.9" y="148.3">A4</text>
<text x="252.9" y="145.7">A3</text>
<text x="263.9" y="148.3">D3</text>
<text x="263.9" y="145.7">D4</text>
<text x="35.3" y="154.6">D12</text>
<text x="64.9" y="154.6">5V</text>
<text x="252.9" y="150.8">A5</text>
<text x="263.9" y="150.8">D2</text>
<text x="263.9" y="155.9">RX</text>
<text x="264.2" y="153.4">TX</text>
<text x="35.3" y="157.2">D13</text>
<text x="35.6" y="159.7">RST</text>
<text x="54.8" y="157.2">D11</text>
<text x="142.4" y="176.2">Vin</text>
<text x="10.3" y="185.9">D</text>
<text x="285.3" y="185.9">D</text>
<text x="35" y="199.9">1</text>
<text x="85" y="199.9">2</text>
<text x="135" y="199.9">3</text>
<text x="185" y="199.9">4</text>
<text x="235" y="199.9">5</text>
<text x="285" y="199.9">6</text>
</g>
<g font-size="1.8" fill="#006464">
<text x="67.2" y="23.7">U1</text>
<text x="90.7" y="21.2">GND</text>
<text x="60.5" y="26.3">ATMEGA328P-AU</text>
<text x="96.5" y="28.8">C1</text>
<text x="96.5" y="31.3">100nf</text>
<text x="104.1" y="38">D2</text>
<text x="104.1" y="40.6">LED</text>
<text x="102.9" y="44">R2</text>
<text x="102.9" y="46.6">1k</text>
<text x="137.2" y="45.3">R3</text>
<text x="137.2" y="47.9">330</text>
<text x="205.6" y="47.9">U3</text>
<text x="251.5" y="43.7">Pheripherals</text>
<text x="38.6" y="51.7">GND</text>
<text x="185.4" y="49.4">D5</text>
<text x="185.4" y="52">SS14</text>
<text x="189.5" y="49.1">PWR_FLAG</text>
<text x="200.3" y="50.4">AMS1117-3.3</text>
<text x="27.2" y="59.3">PWR_FLAG</text>
<text x="98.3" y="54.2">GND</text>
<text x="125" y="56.7">GND</text>
<text x="141.6" y="57.9">WS2812B</text>
<text x="144.7" y="55.4">D4</text>
<text x="185.4" y="56.7">R4</text>
<text x="185.4" y="59.3">2.2k</text>
<text x="198.1" y="59.3">C7</text>
<text x="202.4" y="54.2">VI</text>
<text x="207.9" y="57.9" transform="rotate(-90 207.9 57.9)">GND</text>
<text x="209" y="54.2">VO</text>
<text x="222.3" y="59.3">C8</text>
<text x="232.4" y="59.3">C9</text>
<text x="89.9" y="64.4">100nf</text>
<text x="91.4" y="61.8">C2</text>
<text x="129.8" y="61.8">VSS</text>
<text x="135.5" y="65.8" transform="rotate(-90 135.5 65.8)">DOUT DIN</text>
<text x="135.6" y="61.8">VDD</text>
<text x="186.7" y="66">D6</text>
<text x="198.1" y="61.8">10uf</text>
<text x="222.3" y="61.8">10uf</text>
<text x="232.4" y="61.8">0.1uf</text>
<text x="41.9" y="66.9">SW4A</text>
<text x="102.9" y="69.4">GND</text>
<text x="186.7" y="68.5">LED</text>
<text x="84.1" y="74.5">PWR_FLAG</text>
<text x="97.9" y="76.8">Crystal</text>
<text x="100.3" y="75.3">Y1</text>
<text x="113.8" y="75">PWR_FLAG</text>
<text x="205" y="74.5">GND</text>
<text x="43.2" y="86">R1</text>
<text x="43.2" y="88.5">10k</text>
<text x="89.4" y="84.4">C3</text>
<text x="89.4" y="87">22pf</text>
<text x="109.5" y="84.4">C4</text>
<text x="109.5" y="87">22pf</text>
<text x="177.8" y="84.7">H1</text>
<text x="177.8" y="87.2">MountingHole</text>
<text x="177.8" y="93.6">H2</text>
<text x="84.3" y="97.4">GND</text>
<text x="177.8" y="96.1">MountingHole</text>
<text x="177.8" y="102.5">H3</text>
<text x="177.8" y="105">MountingHole</text>
<text x="193.7" y="107.5">USB_C_Receptacle_PowerOnly_6P</text>
<text x="208.4" y="105">J2</text>
<text x="246.3" y="104.2">J4-1</text>
<text x="267.2" y="103.5">J1-1</text>
<text x="177.8" y="108.8">H4</text>
<text x="177.8" y="111.4">MountingHole</text>
<text x="213.6" y="115.2">VBUS</text>
<text x="214.7" y="127.9">CC1</text>
<text x="214.7" y="130.4">CC2</text>
<text x="257" y="131.7">GND</text>
<text x="202.8" y="133.6" transform="rotate(-90 202.8 133.6)">SHIELD</text>
<text x="210.4" y="133.6" transform="rotate(-90 210.4 133.6)">GND</text>
<text x="246.3" y="134.7">J3-1</text>
<text x="267.7" y="134.2">J2-1</text>
<text x="112.1" y="141.8">SS14</text>
<text x="113.3" y="139.3">D3</text>
<text x="117.1" y="140.6">PWR_FLAG</text>
<text x="127.6" y="141.6">TLV76750DRVx</text>
<text x="133.2" y="138.5">U2</text>
<text x="220" y="140.6">R13</text>
<text x="226.9" y="143.2" transform="rotate(-90 226.9 143.2)">5.1k</text>
<text x="232" y="143.2" transform="rotate(-90 232 143.2)">5.1k</text>
<text x="233.7" y="140.6">R14</text>
<text x="45.8" y="148.2">J1</text>
<text x="55.5" y="148.2">D1</text>
<text x="127.5" y="145.6">IN</text>
<text x="127.5" y="148.2">EN</text>
<text x="132.7" y="148.2">SNS</text>
<text x="132.8" y="145.6">OUT</text>
<text x="206.6" y="149.9" transform="rotate(-90 206.6 149.9)">R15</text>
<text x="209.1" y="149.9" transform="rotate(-90 209.1 149.9)">1M</text>
<text x="215.6" y="148.2">100nf</text>
<text x="216.5" y="145.6">C13</text>
<text x="229.6" y="148.7">GND</text>
<text x="44.7" y="150.7">ICSP</text>
<text x="54.3" y="150.7">SS14</text>
<text x="121.9" y="152">C5</text>
<text x="121.9" y="154.5">1uf</text>
<text x="130.4" y="151.9" transform="rotate(-90 130.4 151.9)">PAD</text>
<text x="132.9" y="151.9" transform="rotate(-90 132.9 151.9)">GND</text>
<text x="152.4" y="152">C6</text>
<text x="152.4" y="154.5">2.2uf</text>
<text x="223.5" y="155.5">GND</text>
<text x="51.3" y="164.7">GND</text>
<text x="128.8" y="167.2">GND</text>
<text x="121.4" y="172.3">Barrel_Jack</text>
<text x="125.8" y="169.8">J3</text>
<text x="140.2" y="190.1">GND</text>
</g>
<g font-size="1.8" fill="#a90000">
<text x="200" y="53.1">3</text>
<text x="212.7" y="53.1">2</text>
<text x="134.4" y="55.3" transform="rotate(-90 134.4 55.3)">4</text>
<text x="40.4" y="62.9" transform="rotate(-90 40.4 62.9)">2</text>
<text x="127.6" y="60.7">3</text>
<text x="140.3" y="60.7">1</text>
<text x="206.8" y="60.4" transform="rotate(-90 206.8 60.4)">1</text>
<text x="40.4" y="70.6" transform="rotate(-90 40.4 70.6)">1</text>
<text x="134.4" y="68" transform="rotate(-90 134.4 68)">2</text>
<text x="248.8" y="106.4">8</text>
<text x="269.2" y="106.4">1</text>
<text x="248.8" y="111.5">6</text>
<text x="248.8" y="109">7</text>
<text x="269.2" y="109">2</text>
<text x="269.2" y="111.5">3</text>
<text x="221" y="114">A9</text>
<text x="248.8" y="119.1">3</text>
<text x="248.8" y="116.6">4</text>
<text x="248.8" y="114">5</text>
<text x="269.2" y="114">4</text>
<text x="269.2" y="116.6">5</text>
<text x="269.2" y="119.1">6</text>
<text x="248.8" y="124.2">1</text>
<text x="248.8" y="121.7">2</text>
<text x="269.2" y="121.7">7</text>
<text x="269.2" y="124.2">8</text>
<text x="220.9" y="129.3">B5</text>
<text x="221" y="126.7">A5</text>
<text x="268.6" y="129.3">10</text>
<text x="269.2" y="126.7">9</text>
<text x="248.8" y="136.9">1</text>
<text x="269.2" y="136.9">1</text>
<text x="201.7" y="138.5" transform="rotate(-90 201.7 138.5)">S1</text>
<text x="209.3" y="139" transform="rotate(-90 209.3 139)">A12</text>
<text x="248.8" y="139.4">2</text>
<text x="248.8" y="142">3</text>
<text x="269.2" y="139.4">2</text>
<text x="269.2" y="142">3</text>
<text x="125" y="144.5">6</text>
<text x="125" y="147.1">4</text>
<text x="137.7" y="144.5">1</text>
<text x="137.7" y="147.1">2</text>
<text x="248.8" y="144.5">4</text>
<text x="248.8" y="147.1">5</text>
<text x="248.8" y="149.6">6</text>
<text x="269.2" y="144.5">4</text>
<text x="269.2" y="147.1">5</text>
<text x="269.2" y="149.6">6</text>
<text x="41.8" y="153.4">1</text>
<text x="41.8" y="156">3</text>
<text x="50.7" y="153.4">2</text>
<text x="50.7" y="156">4</text>
<text x="129.3" y="154.4" transform="rotate(-90 129.3 154.4)">7</text>
<text x="131.8" y="154.4" transform="rotate(-90 131.8 154.4)">3</text>
<text x="269.2" y="152.1">7</text>
<text x="269.2" y="154.7">8</text>
<text x="41.8" y="158.5">5</text>
<text x="50.7" y="158.5">6</text>
<text x="132.6" y="175">1</text>
<text x="132.6" y="180.1">2</text>
</g>
<g font-size="1.8" fill="#725600">
<text x="251.5" y="51.8">File:</text>
<text x="256.7" y="51.8">pheripherals.kicad_sch</text>
</g>
<g font-size="1.4" fill="#006464">
<text x="73.7" y="31.2">AVCC</text>
<text x="74.6" y="33.8">VCC</text>
<text x="59.4" y="38.8">PB0</text>
<text x="59.4" y="41.4">PB1</text>
<text x="72.1" y="36.3">VCC__1</text>
<text x="74.5" y="41.4">PD0</text>
<text x="59.4" y="43.9">PB2</text>
<text x="59.4" y="46.5">PB3</text>
<text x="74.5" y="43.9">PD1</text>
<text x="74.5" y="46.5">PD2</text>
<text x="59.4" y="49">PB4</text>
<text x="59.4" y="51.5">PB5</text>
<text x="74.5" y="49">PD3</text>
<text x="74.5" y="51.5">PD4</text>
<text x="59.4" y="54.1">PB6</text>
<text x="59.4" y="56.6">PB7</text>
<text x="74.5" y="54.1">PD5</text>
<text x="74.5" y="56.6">PD6</text>
<text x="74.5" y="59.2">PD7</text>
<text x="59.4" y="61.7">PC0</text>
<text x="59.4" y="64.2">PC1</text>
<text x="73.6" y="64.2">ADC6</text>
<text x="59.4" y="66.8">PC2</text>
<text x="59.4" y="69.3">PC3</text>
<text x="59.4" y="71.9">PC4</text>
<text x="73.6" y="66.8">ADC7</text>
<text x="73.8" y="69.3">AREF</text>
<text x="59.4" y="74.4">PC5</text>
<text x="59.4" y="76.9">PC6/~{RESET}</text>
<text x="71.9" y="87.1">GND__1</text>
<text x="71.9" y="89.6">GND__2</text>
<text x="74.4" y="84.6">GND</text>
</g>
<g font-size="1.4" fill="#a90000">
<text x="80.2" y="30.2">18</text>
<text x="80.7" y="32.8">4</text>
<text x="80.7" y="35.3">6</text>
<text x="54.8" y="37.8">12</text>
<text x="54.8" y="40.4">13</text>
<text x="80.2" y="40.4">30</text>
<text x="54.8" y="42.9">14</text>
<text x="54.8" y="45.5">15</text>
<text x="80.2" y="42.9">31</text>
<text x="80.2" y="45.5">32</text>
<text x="54.8" y="48">16</text>
<text x="54.8" y="50.5">17</text>
<text x="55.3" y="53.1">7</text>
<text x="80.7" y="48">1</text>
<text x="80.7" y="50.5">2</text>
<text x="80.7" y="53.1">9</text>
<text x="55.3" y="55.6">8</text>
<text x="80.2" y="55.6">10</text>
<text x="80.2" y="58.2">11</text>
<text x="54.8" y="60.7">23</text>
<text x="54.8" y="63.2">24</text>
<text x="54.8" y="65.8">25</text>
<text x="80.2" y="63.2">19</text>
<text x="80.2" y="65.8">22</text>
<text x="54.8" y="68.3">26</text>
<text x="54.8" y="70.9">27</text>
<text x="80.2" y="68.3">20</text>
<text x="54.8" y="73.4">28</text>
<text x="54.8" y="75.9">29</text>
<text x="80.7" y="83.6">3</text>
<text x="80.2" y="88.6">21</text>
<text x="80.7" y="86.1">5</text>
</g>
<text font-size="1.1" fill="#840000" x="131" y="64.5" transform="rotate(-90 131 64.5)">RGB</text>
</svg>
